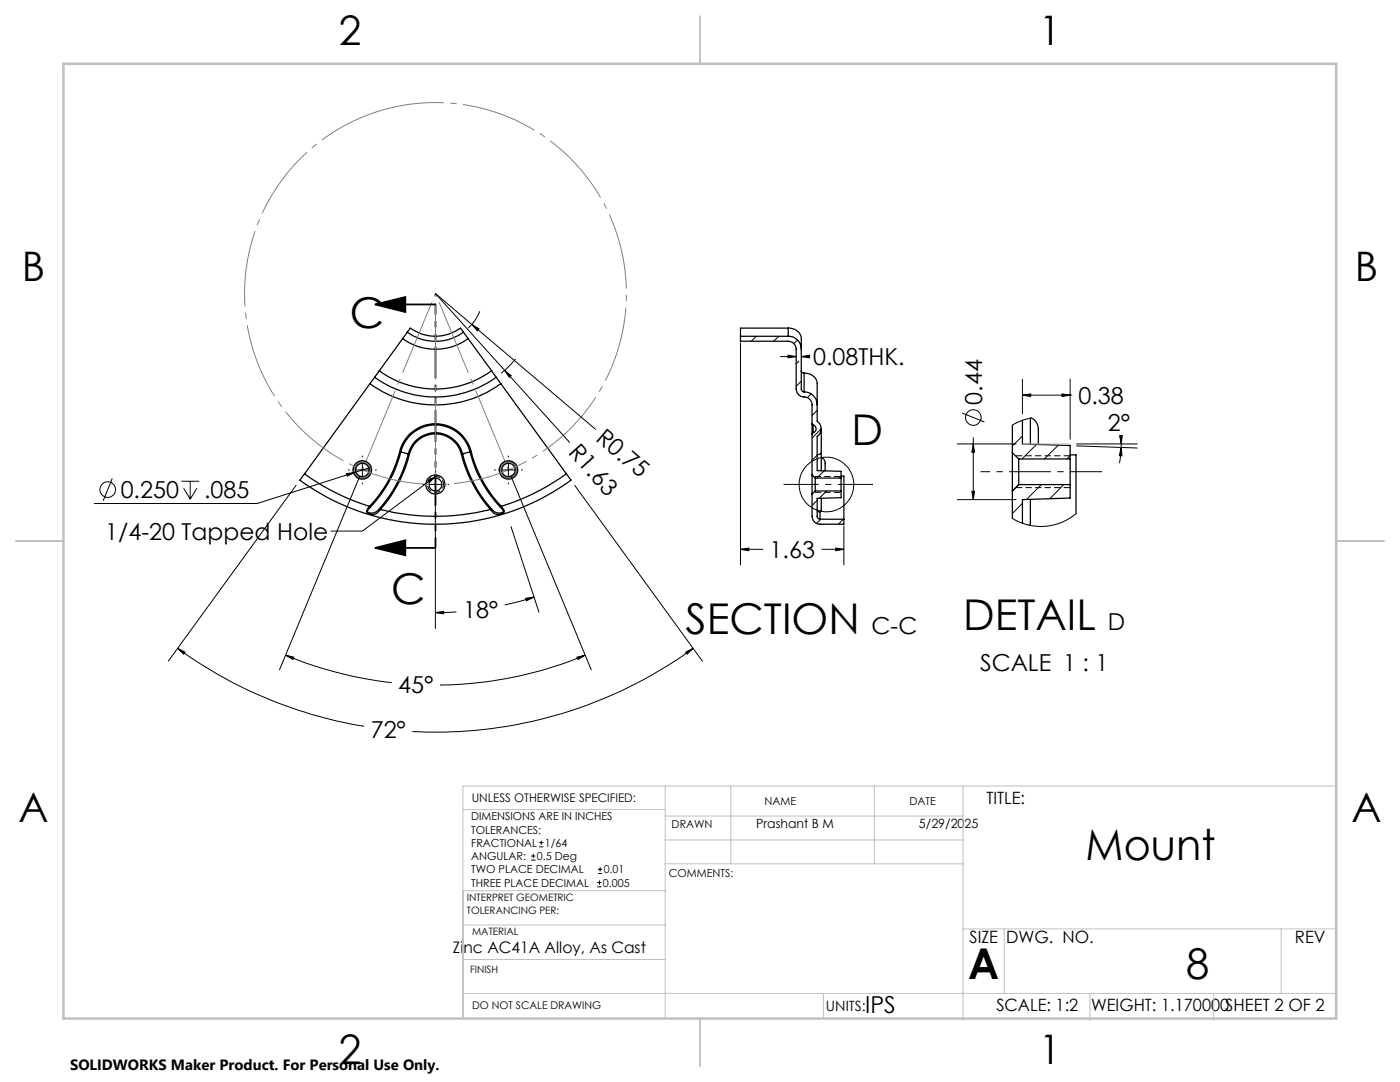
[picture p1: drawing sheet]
<svg xmlns="http://www.w3.org/2000/svg" width="279mm" height="216mm" viewBox="0 0 279 216" stroke-linecap="round" stroke-linejoin="round" font-family="sans-serif">
<g fill="none" stroke="#000" stroke-width=".25">
<path d="M73.8 76.6a22.2 22.2 0 0 0 26.1 0M73.8 76.6l-13 17.9M74.8 75.3a20.8 20.8 0 0 0 24.2 0M74.8 75.3l-1 1.3M75.7 74a19.1 19.1 0 0 0 22.4 0M75.7 74l-.9 1.3M80.4 67.6a11.1 11.1 0 0 0 13 0M80.4 67.6l-4.7 6.4M81.3 66.3a9.6 9.6 0 0 0 11.2 0M81.3 66.3l.6-.8a8.5 8.5 0 0 0 10 0l.6 .8M81.3 66.3l-.9 1.3M92.5 66.3l.9 1.3"/>
<path d="M93.4 67.6l4.7 6.4M98.1 74l.9 1.3M99 75.3l.9 1.3M99.9 76.6l13.1 17.9M147.8 67.1v1h9.5a1.63 1.63 0 0 1 1.6 1.6v7.9a1.7 1.7 0 0 0 1.8 1.6 1.6 1.6 0 0 1 1.4 1.6v3.8M147.8 67.1h9.5M157.3 67.1a2.58 2.58 0 0 1 2.6 2.6M157.3 65.5a2.43 2.43 0 0 1 2.6 3v1.2M157.3 65.5v1.6M157.3 65.5h-9.5v1.6M159.9 69.7v7.9a.6 .6 0 0 0 .6 .6M159.9 74a.49 .49 0 0 0 .6 .4"/>
<path d="M160.5 78.2a2.58 2.58 0 0 1 2.6 2.6M160.5 74.4a2.5 2.5 0 0 1 2.6 3.2v3.2M160.5 74.4v3.8M60.8 94.5l-1 1.3a45.8 45.8 0 0 0 54.1-.1l-.9-1.2M60.8 94.5a44.6 44.6 0 0 0 12.9 6.5M79.8 90.1a24.8 24.8 0 0 1-6.1 10.9M79.8 90.1a7.4 7.4 0 0 1 7.1-5.5 7.4 7.4 0 0 1 7.2 5.5M79.8 90.1l.2 .1M80 90.2a7.1 7.1 0 0 1 6.9-5.4 7.1 7.1 0 0 1 6.9 5.4M80 90.2a25 25 0 0 1-6.1 11M80 90.2l1.5 .4M81.5 90.6a5.6 5.6 0 0 1 5.4-4.3 5.6 5.6 0 0 1 5.4 4.3"/>
<path d="M81.5 90.6h.2M81.5 90.6a26.9 26.9 0 0 1-5.8 10.9M81.7 90.6a25.4 25.4 0 0 1-5.8 11.1M81.7 90.6a5.3 5.3 0 0 1 5.2-4 5.3 5.3 0 0 1 5.2 4M92.1 90.6a26.5 26.5 0 0 0 5.8 11.1M92.3 90.6h-.2M92.3 90.6a26.2 26.2 0 0 0 5.7 10.9M93.8 90.2a25 25 0 0 0 6.1 11M93.8 90.2l-1.5 .4M94.1 90.1a24.2 24.2 0 0 0 5.9 10.9M94.1 90.1l-.3 .1M113 94.5a45.4 45.4 0 0 1-13 6.5"/>
<path d="M162.1 84.6l.2 .2M162.1 84.6v2M162.1 98.6v4.4a1.63 1.63 0 0 0 1.6 1.6h4.7v-1M162.1 94.8v3.8M162.1 94.8l.6 .6M162.1 86.6v8.2M162.3 84.8a.78 .78 0 0 1 .6 .8 .78 .78 0 0 1-.6 .7M162.3 86.3l-.2 .3M162.3 84.8v1.5M162.7 95.4v2.6M162.7 95.4h5.2M162.7 98l-.6 .6"/>
<path d="M162.7 98h5.2M163.1 80.8v3.3a1.83 1.83 0 0 1 0 3v6.8l4.8 .2v1.3M163.9 85.5v4.9M163.9 99.4v2.4M163.9 90.4v3.5M163.9 91.3a2 2 0 0 1 .8 2v.6M163.9 90.4l-.8 .3M167.9 98v1.3l-4.8 .1v3.6a.6 .6 0 0 0 .6 .6M167.9 95.4v2.6M167.9 95h.5v8.6M202 90.3v7.7M202 90.3l1.3 1.3"/>
<path d="M202 84.8v5.5M202 98v5.4M203.3 91.6v5.1M203.3 91.6h10.3M203.3 96.7l-1.3 1.3M203.3 96.7h10.3M204 83.9v4.7l9.6 .3v2.7M205.6 99.6v4.9M205.6 83.4v5.3M205.8 83.4a3.1 3.1 0 0 1 1.4 3.3v2M213.6 91.6v5.1M213.6 90.8h1.1v11.7"/>
<path d="M213.6 96.7v2.7l-9.6 .3v4.7M73.7 101l-.6 1a1.38 1.38 0 0 0 1.8 .6l1-.9M73.7 101l.2 .2M73.9 101.2l-.5 .6-.1 .3a1.64 1.64 0 0 0 2.4-.6M75.7 101.5l.2 .2M75.9 101.7a45.4 45.4 0 0 0 22 0M98 101.5l-.1 .2M99.9 101.2l.5 .9a1.54 1.54 0 0 1-2.4-.6M100 101l.6 .8a.45 .45 0 0 1-.4 .7 1.72 1.72 0 0 1-2.3-.8M100 101l-.1 .2M163.1 101.8l.1 .3h.5M163.7 102.1v1.5"/>
<path d="M163.7 103.6h4.7M163.9 101.8l-.2 .3M205.6 104.4l-.2 .4"/>
<circle cx="72.3" cy="93.8" r="1.58"/>
<circle cx="72.3" cy="93.8" r="1.84"/>
<circle cx="72.3" cy="93.8" r="1.33"/>
<circle cx="86.9" cy="96.7" r="1.28"/>
<circle cx="86.9" cy="96.7" r="1.9"/>
<circle cx="101.5" cy="93.8" r="1.59"/>
<circle cx="101.5" cy="93.8" r="1.85"/>
<circle cx="101.5" cy="93.8" r="1.32"/>
</g>
<g fill="none" stroke="#000" stroke-width=".2">
<path d="M94.2 64.7l1.4 .9-.4 .4zM95.7 62.1a9.5 9.5 0 0 1-2.2 3.4M100.7 73.9l1.3 1.1-.4 .3zM100.7 73.9l-13.8-15.3 32 27.1M100.7 73.9l13 14.4M102.9 71.6l-2.9 2.9M147.8 68.4v44.4M151 67.1l-1.1 1M155.4 67.1l-1 1M155.7 71.2h3.2M157.3 70.9l1.6 .3-1.6 .2zM159.2 67.8l-.8 .8"/>
<path d="M159.3 72.1l-.4 .5M159.4 72.1h.1M159.9 71.2l1.7-.3v.5zM159.9 76.1l-1 1M159.9 71.2h1.1M161.9 78.6l-.8 .7M204 78.8l1.7-.2v.5zM204 75.7v6.9M204 78.8h9.9M211.9 78.6l1.7 .2-1.7 .3zM213.6 75.7v11.9M22.4 95.5l-1.8 4.4"/>
<path d="M36.2 96h3.6M36.7 97.4l1.3 2.2M38 96v3.6M39.3 97.4l-1.3 2.2M59.1 96.8l-25.5 35.1M69.1 94.5l1.7-.2-1.5 .7zM69.5 93.8h.3M70.8 94.3l-19.5 6.2h-32.5M71 93.8h2.6M71.8 95l-16 38.7M72.3 90.9v.3M72.3 92.5v2.5"/>
<path d="M72.3 96.3v.3M73.8 93.3l-3 1M74.9 93.8h.3M84.3 96.7h.1M85.4 95.9l1.5-.8-1.2 1.2zM85.6 96.7h2.6M86.9 94.1h.1M86.9 95.1l-14.6 10.9h-6.3M86.9 95.4v30M89.4 96.7h.1M98.6 93.8h.3M100.2 93.8h2.5"/>
<path d="M101.5 90.9v.3M101.5 92.5v2.5M101.5 96.3v.3M102 95l16 38.7M104 93.8h.3M114.7 96.8l25.5 35.1M163.1 99.8l-1 1.1M163.1 81.9l-1 1M163.1 90.8l-1 1.1M163.9 85.6l-1.8 1.8M164.5 93.9l-1.5 1.5M165 98l-1.5 1.4"/>
<path d="M167.9 95.1l-.4 .3M191.1 88.6h11.7M191.1 99.7h11.7M192 82.4l4.5 1.8M194 98h.5l-.3 1.7zM194.2 88.6l.3 1.6h-.5zM194.2 87.3v12.4M203.3 96.7l-1.3 1.3M204 87l-2 2M205.8 83.4l-1.8 .5-2 .9M206.9 88.7l-3 2.9M207.8 96.7l-2.9 3"/>
<path d="M211.2 88.8l-2.8 2.8M212.3 96.7l-2.8 2.8M213.6 90.9l-.7 .7M214.8 89l12.1 .4M214.9 88.6h12M223.4 87l.6-.1-.2 1.7zM223.7 87l.1 1.6M223.8 89.3l.1 1.6h-.5zM223.8 88.6v.7M223.8 89.3l-.4 3.1M102 105.1l5.6 17.1M104.9 119.4l1.7-.3-1.5 .8z"/>
<path d="M106.6 119.1l-5.9 1.6M147.8 109.6l1.6-.2v.5zM147.8 109.6h4.5M163.8 103.6l-.9 .9M163.9 109.6h4.5M166.8 109.4l1.6 .2-1.6 .3zM168.3 103.6l-1 1M168.4 104.9v7.9M204 100.4l-2 2.1M214.7 102.5l-1.5 1.1-1.3 .6-1.7 .6-1.5 .2h-1.9l-1.7-.3-1.6-.5-1.5-.8M35.5 129.4l1.4 .7-.2 .4zM35.5 129.4a87.8 87.8 0 0 0 37.2 15.5"/>
<path d="M57 130.7l1.6 .4-.1 .5zM57 130.7a78.1 78.1 0 0 0 21.2 5.5M86.9 122.2l1.6-.2v.5zM91.1 122.1l-4.2 .1M115.1 131.1l1.7-.4-1.4 .9zM116.8 130.7a77.8 77.8 0 0 1-29 6M136.8 130.1l1.5-.7-1.2 1.1zM138.3 129.4a87.2 87.2 0 0 1-56 16.6M106 171.6h.9M106 170.8h.9M106.4 170.4v.8M107.6 169h.8"/>
<path d="M107.6 168.1h.8M108 167.7v.9M119.2 177h.8M119.2 176.1h.8M119.3 174.3h.9M119.3 173.5h.9M119.6 175.7v.8M119.8 173v.9"/>
<circle cx="21.5" cy="97.7" r="1.56"/>
<circle cx="164.9" cy="96.7" r="5.5"/>
<circle cx="194.2" cy="83.3" r="1.56"/>
</g>
<path d="M74.9 60.7l6-1.4v3zM74.9 60.7h12M74.9 109.3l6-1.5v3zM74.9 109.3h12" fill="none" stroke="#000" stroke-width=".35"/>
<g fill="none" stroke="#808080" stroke-width=".25">
<circle cx="72.3" cy="93.8" r="1.59"/>
<circle cx="101.5" cy="93.8" r="1.58"/>
</g>
<path d="M75.8 22.1a38.1 38.1 0 0 0-15.4 63.9 38.1 38.1 0 0 0 63.3-17.6 38.1 38.1 0 0 0-46-46.8l-1.9 .5" fill="none" stroke="#808080" stroke-width=".2" stroke-dasharray="15.2 1.3 1.3 1.3" stroke-dashoffset="2.2" stroke-linecap="butt"/>
<path d="M88.5 96.7a1.59 1.59 0 0 1-2.3 1.4 1.59 1.59 0 0 1-.2-2.7 1.59 1.59 0 0 1 2.5 1.1v.2" fill="none" stroke="#000" stroke-width=".2" stroke-dasharray="1.3 .6" stroke-dashoffset=".4" stroke-linecap="butt"/>
<path d="M156.4 96.7h17.8" fill="none" stroke="#000" stroke-width=".2" stroke-dasharray="15.2 1.3 1.3 1.3" stroke-dashoffset="8.2" stroke-linecap="butt"/>
<path d="M86.9 60.7v48.6" fill="none" stroke="#000" stroke-width=".35" stroke-dasharray="6.3 1.3 1.3 1.3 1.3 1.3" stroke-dashoffset="4.3" stroke-linecap="butt"/>
<path d="M86.9 58.6l-14.6 35.2M86.9 58.6l14.6 35.2M86.9 58.6v38.1" fill="none" stroke="#808080" stroke-width=".2" stroke-dasharray="15.2 1.3 1.3 1.3" stroke-dashoffset="-1.9" stroke-linecap="butt"/>
<path d="M195.7 94.1h7.6" fill="none" stroke="#000" stroke-width=".2" stroke-dasharray="15.2 1.3 1.3 1.3" stroke-dashoffset="13.3" stroke-linecap="butt"/>
<path d="M220 94.1h-16.7" fill="none" stroke="#000" stroke-width=".2" stroke-dasharray="15.2 1.3 1.3 1.3" stroke-dashoffset="8.8" stroke-linecap="butt"/>
<path d="M202.7 90.9h10.9M202.7 97.3h10.9" fill="none" stroke="#000" stroke-width=".2" stroke-dasharray="1.3 .6" stroke-dashoffset="-.1" stroke-linecap="butt"/>
<path d="M162.4 95.1h5.5M162.4 98.2h5.5" fill="none" stroke="#000" stroke-width=".2" stroke-dasharray="1.3 .6" stroke-dashoffset="-.2" stroke-linecap="butt"/>
<g fill="none" stroke="#c0c0c0" stroke-width=".2">
<path d="M204 88.6h9.6M132.8 156.8v46.4M145.8 156.8v15.6M174.5 156.8v15.6M192.2 156.8v46.8M266.7 156.8h-174.3v46.4M92.4 161.5h40.4M92.4 177.7h40.4M132.8 167.6h59.4M132.8 162.8h59.4M132.8 172.4h59.4M92.4 198.2h174.3"/>
<path d="M92.4 191.5h40.4M92.4 184.6h40.4M164.3 198.2v5M192.2 185.3h74.5M200.4 185.3v12.9M217.5 198.2v5.4M242.2 198.2v5.4M255.7 185.3v12.9"/>
</g>
<path d="M139.7 3.2v9.5M3.1 107.9h9.6M266.7 107.9h9.5M139.7 203.2v9.6" fill="none" stroke="#c0c0c0" stroke-width=".25"/>
<path d="M12.7 12.7h254v190.5h-254z" fill="none" stroke="#c0c0c0" stroke-width=".5"/>
<g fill="#000">
<path d="M94.2 64.7l1.4 .9-.4 .4zM100.7 73.9l1.3 1.1-.4 .3zM85.4 95.9l1.5-.8-1.2 1.2z"/>
<path d="M74.9 60.7l6-1.4v3zM74.9 109.3l6-1.5v3z"/>
<path d="M157.3 70.9l1.6 .3-1.6 .2zM159.9 71.2l1.7-.3v.5z"/>
<path d="M204 78.8l1.7-.2v.5zM211.9 78.6l1.7 .2-1.7 .3z"/>
<path d="M194.2 88.6l.3 1.6h-.5zM194 98h.5l-.3 1.7z"/>
<path d="M223.8 89.3l.1 1.6h-.5zM223.4 87l.6-.1-.2 1.7z"/>
<path d="M147.8 109.6l1.6-.2v.5zM166.8 109.4l1.6 .2-1.6 .3z"/>
<path d="M57 130.7l1.6 .4-.1 .5zM115.1 131.1l1.7-.4-1.4 .9zM86.9 122.2l1.6-.2v.5zM104.9 119.4l1.7-.3-1.5 .8zM35.5 129.4l1.4 .7-.2 .4zM136.8 130.1l1.5-.7-1.2 1.1zM69.1 94.5l.2 .5 1.5-.7z"/>
</g>
<g font-size="8.5">
<text x="69.8" y="65.4">C</text>
<text x="170" y="88.7">D</text>
<text x="78.1" y="120.4">C</text>
<text x="192.2" y="125.7">DETAIL</text>
<text x="136.8" y="126.4">SECTION</text>
<text x="216.7" y="171.6">Mount</text>
<text x="193.2" y="195.4">A</text>
<text x="236.7" y="195.4">8</text>
</g>
<g font-size="8.1">
<text x="67.6" y="8.9">2</text>
<text x="207.3" y="8.9">1</text>
<text x="4.4" y="56.1">B</text>
<text x="270.4" y="56.1">B</text>
<text x="3.7" y="164.1">A</text>
<text x="269.7" y="164.1">A</text>
<text x="67.6" y="212.4">2</text>
<text x="207.3" y="212.4">1</text>
</g>
<g font-size="4.7">
<text x="162.3" y="72.9">0.08THK.</text>
<text x="196" y="80.7" transform="rotate(-90 196 80.7)">0.44</text>
<text x="215.2" y="80.6">0.38</text>
<text x="118.7" y="87.8" transform="rotate(40 118.7 87.8)">R0.75</text>
<text x="221.1" y="86">2°</text>
<text x="113.2" y="90.4" transform="rotate(48 113.2 90.4)">R1.63</text>
<text x="24.1" y="99.4">0.250</text>
<text x="40.7" y="99.4">.085</text>
<text x="21" y="107.7">1/4-20 Tapped Hole</text>
<text x="153.6" y="111.4">1.63</text>
<text x="92.4" y="123.4">18°</text>
<text x="221.1" y="125.7">D</text>
<text x="174" y="126.4">C-C</text>
<text x="195.6" y="133.9">SCALE 1 : 1</text>
<text x="79.5" y="138.3">45°</text>
<text x="74" y="147.3">72°</text>
<text x="172.7" y="202.2">IPS</text>
</g>
<g font-size="3.4">
<text x="196.9" y="160.4">TITLE:</text>
<text x="193.5" y="188.1">SIZE</text>
<text x="200.8" y="188.1">DWG. NO.</text>
<text x="258.4" y="188.1">REV</text>
<text x="198.8" y="201.7">SCALE: 1:2</text>
<text x="217.7" y="201.8">WEIGHT: 1.170000SHEET 2 OF 2</text>
</g>
<text font-size="3.2" x="90.4" y="190.1">Zinc AC41A Alloy, As Cast</text>
<text font-size="3" x="14" y="213.5">SOLIDWORKS Maker Product. For Personal Use Only.</text>
<text font-size="2.8" x="164.8" y="201.7">UNITS:</text>
<g font-size="2.5">
<text x="150.9" y="165.3">Prashant B M</text>
<text x="183.4" y="165.3">5/29/2025</text>
</g>
<text font-size="2.4" x="94.1" y="160">UNLESS OTHERWISE SPECIFIED:</text>
<g font-size="2.2">
<text x="152.6" y="160.6">NAME</text>
<text x="181.5" y="160.6">DATE</text>
<text x="94" y="163.7">DIMENSIONS ARE IN INCHES</text>
<text x="94" y="166.3">TOLERANCES:</text>
<text x="134" y="165.3">DRAWN</text>
<text x="94" y="171.6">ANGULAR:</text>
<text x="94" y="169">FRACTIONAL</text>
<text x="107.2" y="171.6">0.5 Deg</text>
<text x="108.8" y="169">1/64</text>
<text x="94" y="176.9">THREE PLACE DECIMAL</text>
<text x="94" y="174.3">TWO PLACE DECIMAL</text>
<text x="120.3" y="176.9">0.005</text>
<text x="120.5" y="174.3">0.01</text>
<text x="133.5" y="175">COMMENTS:</text>
</g>
<text font-size="2.1" x="94.2" y="201.4">DO NOT SCALE DRAWING</text>
<g font-size="2">
<text x="93.2" y="179.8">INTERPRET GEOMETRIC</text>
<text x="93.2" y="182.3">TOLERANCING PER:</text>
<text x="94.2" y="186.5">MATERIAL</text>
<text x="93.8" y="194.1">FINISH</text>
</g>
</svg>
